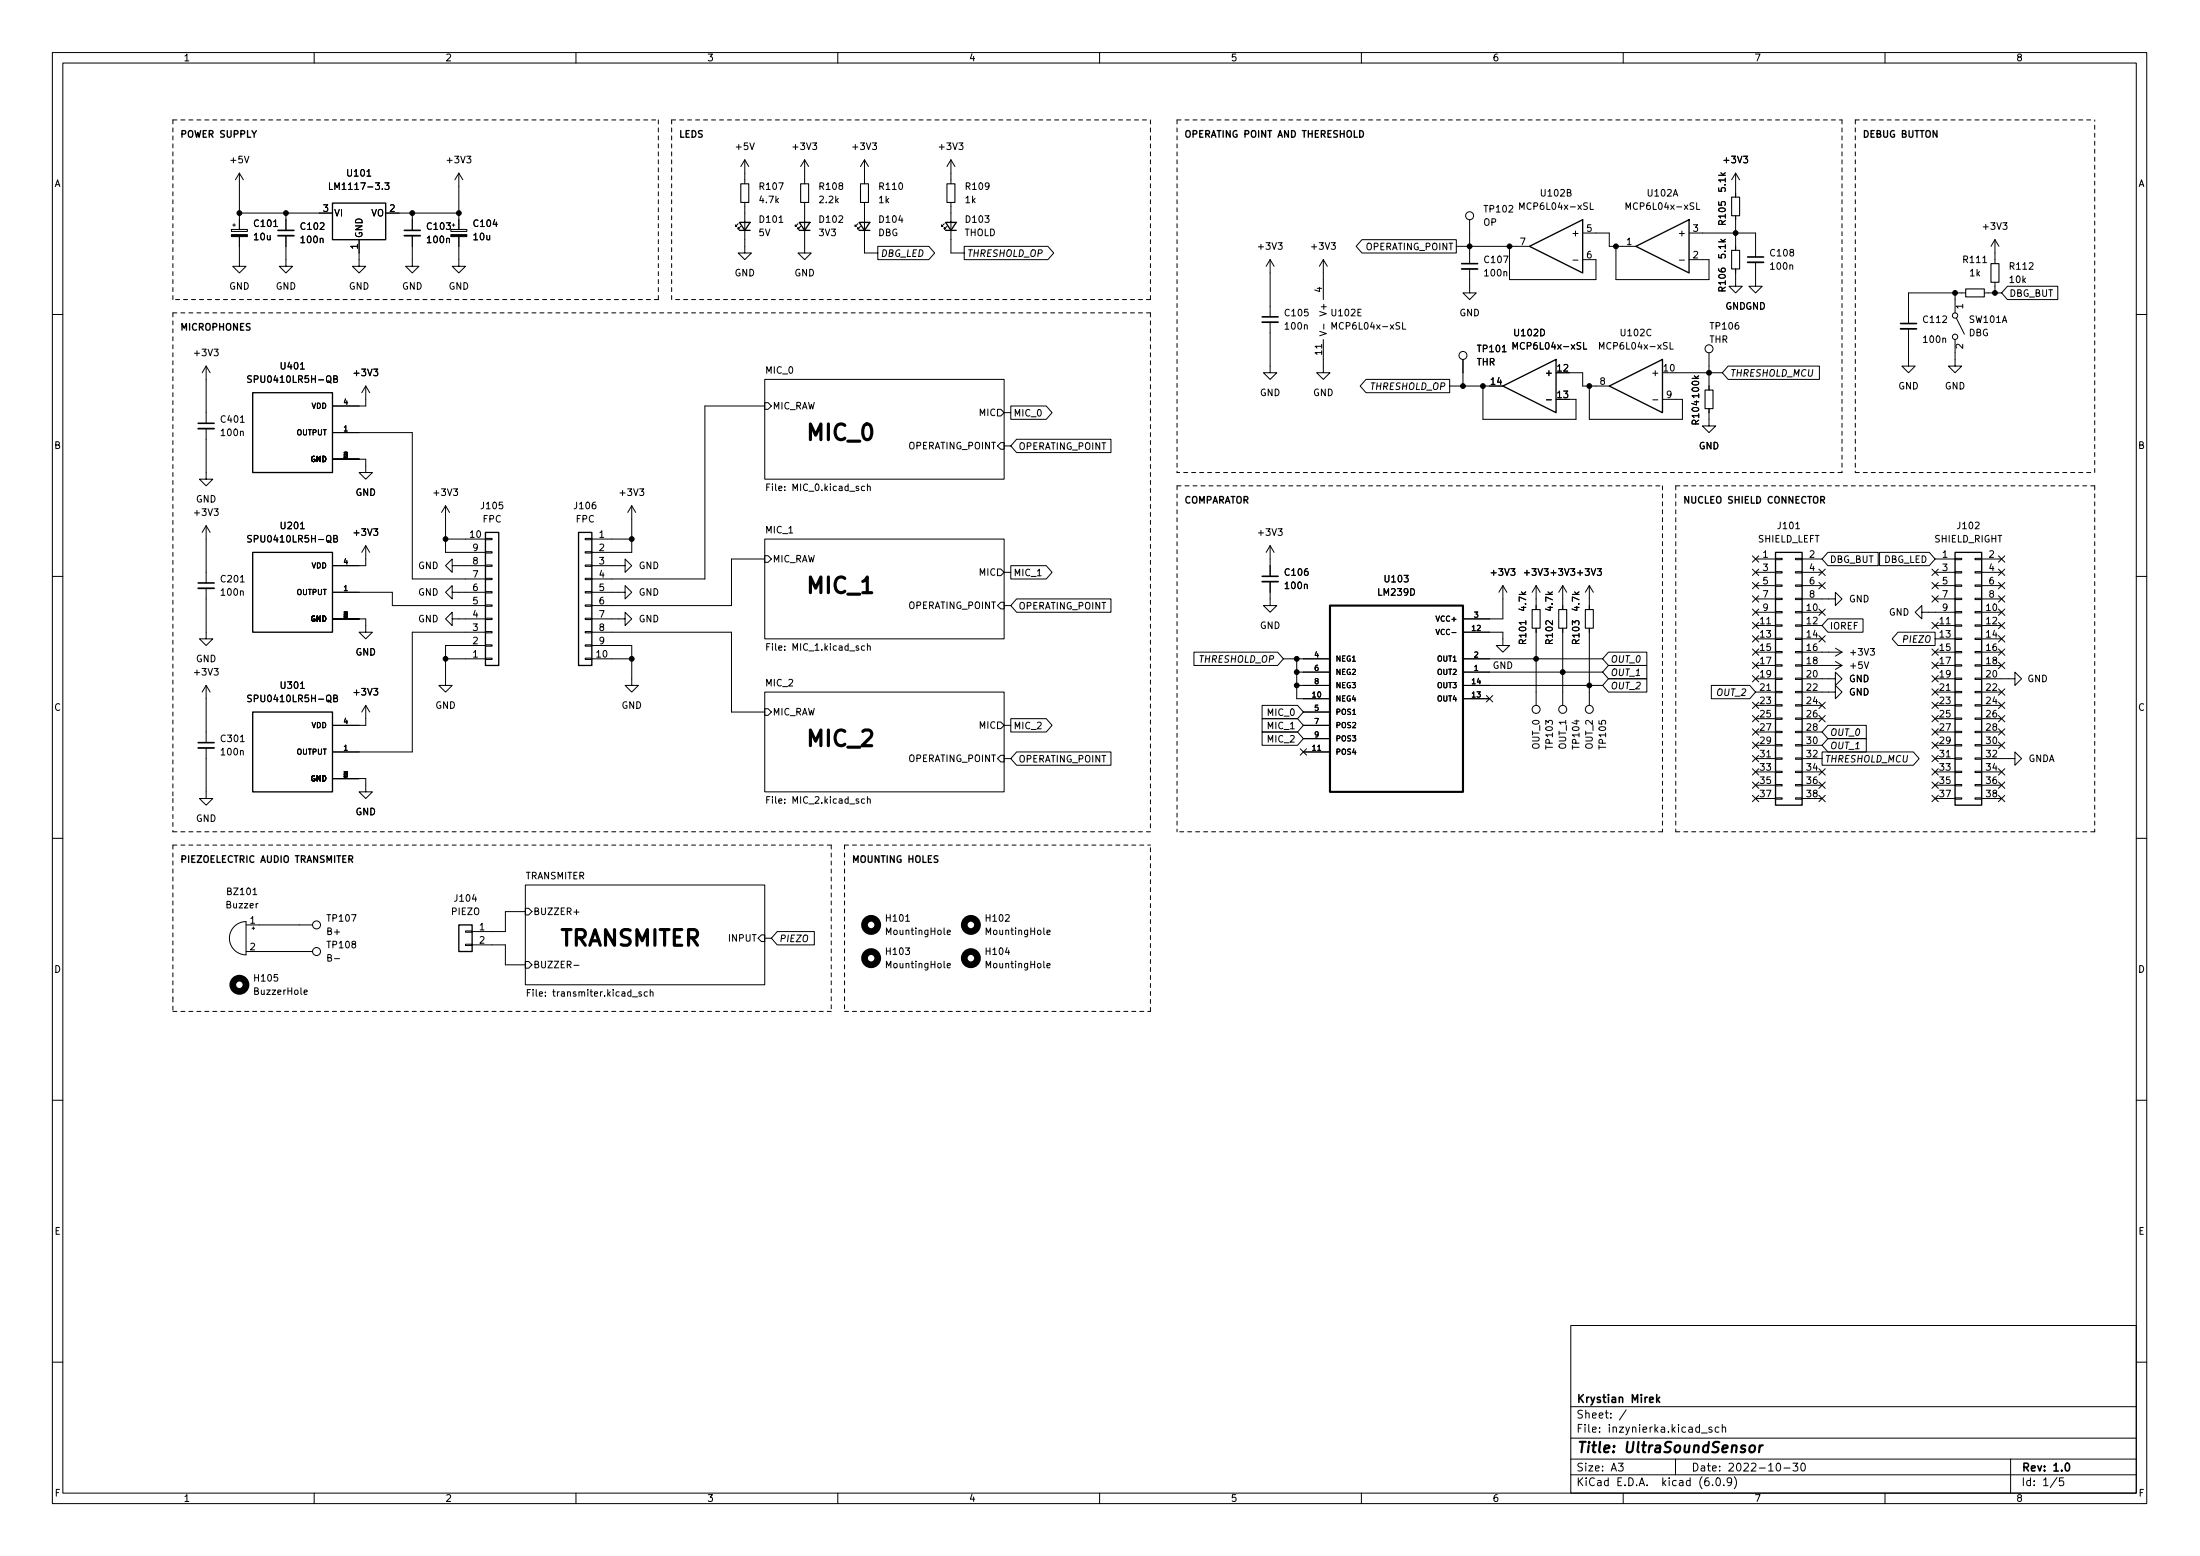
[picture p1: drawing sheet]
<svg xmlns="http://www.w3.org/2000/svg" width="420mm" height="297mm" viewBox="0 0 420 297" stroke-linecap="round" stroke-linejoin="round" font-family="sans-serif">
<g fill="none" stroke="#000" stroke-width=".19">
<path d="M10 10h400v277h-400zM12 12h396v273h-396zM60 10v2M110 10v2M160 10v2M210 10v2M260 10v2M310 10v2M360 10v2M45.7 33.1l-.7 1.2M45.7 33.1v10.7M45.7 33.1l.8 1.2"/>
<path d="M62.9 34.9v1.3h.6M73.5 34.9h.8l-.4 .5 .3 .1v.6l-.1 .1-.6-.1M87.6 33.1v10.7M87.6 33.1l-.7 1.2M87.6 33.1l.8 1.2M142.2 38.6v9.7h1.3l-1.3 1.3-1.2-1.3h1.2M142.2 30.5v4.6M142.2 30.5l-.7 1.3M142.2 30.5l.8 1.3M153.7 38.6v9.7h1.2l-1.2 1.3-1.3-1.3h1.3M153.7 30.5v4.6M153.7 30.5l-.8 1.3"/>
<path d="M153.7 30.5l.7 1.3M165.1 30.5v4.6M165.1 38.6v9.7h2.5M165.1 30.5l-.8 1.3M165.1 30.5l.8 1.3M181.6 30.5v4.6M181.6 38.6v9.7h2.5M181.6 30.5l-.8 1.3M181.6 30.5l.8 1.3M290.2 40v-1.3l.4 .9 .5-.9v1.3M303.7 38.7v1.3h.6M310.5 40v-1.3l.5 .9 .4-.9v1.3"/>
<path d="M324 38.7v1.3h.6M331.5 33.1v4.5M331.5 33.1l-.8 1.2M331.5 33.1l.7 1.2M44.2 43.8h3v.4h-3zM44.4 43h.6M44.7 42.7v.5M45.7 45.2v5.6h1.3l-1.3 1.3-1.3-1.3h1.3M45.7 40.7h17.8M54.6 45v5.8h1.3l-1.3 1.3-1.3-1.3h1.3M54.6 40.7v3.3M68.6 45.8v5h1.2l-1.2 1.3-1.3-1.3h1.3"/>
<path d="M73.7 40.7h13.9M78.7 45v5.8h1.3l-1.3 1.3-1.2-1.3h1.2M78.7 40.7v3.3M86.1 43.8h3.1v.4h-3.1zM86.4 43h.5M86.6 42.7v.5M87.6 45.2v5.6h1.3l-1.3 1.3-1.2-1.3h1.2M141 42.7l-.5 .5v-.2v.2h.2M141.5 43.2l-.5 .5v-.2v.2h.2M152.4 42.7l-.5 .5v-.2v.2h.2M152.9 43.2l-.5 .5v-.2v.2h.3M163.8 42.7l-.5 .5v-.2v.2h.3"/>
<path d="M164.3 43.2l-.5 .5v-.2v.2h.3M167.6 47h9.8l1.1 1.3-1.1 1.3h-9.8zM180.3 42.7l-.5 .5v-.2v.2h.3M180.8 43.2l-.5 .5v-.2v.2h.3M184.1 47h16l1.1 1.3-1.1 1.3h-16zM242.6 49.6v10.9M242.6 49.6l-.8 1.2M242.6 49.6l.7 1.2M252.7 49.6l-.7 1.2M252.7 49.6v7.6M252.7 49.6l.8 1.2M260.1 45.8h18v2.5h-18l-1.1-1.3z"/>
<path d="M278.1 47h14M280.7 51.3v4.6h1.2l-1.2 1.3-1.3-1.3h1.3M280.7 41.9v8.4M288.3 47v6.4h16.5v-3.8h-2.5M300.4 49.7h1M302.3 44.5h5v2.5h5.1M308.6 47v6.4h17.8v-3.8h-3.8M320.7 49.7h1M322.6 44.5h12.7v4.6M331.5 51.3v3.3h1.2l-1.2 1.3-1.3-1.3h1.3M331.5 41.2v6.6M335.3 50.1v4.5h1.2l-1.2 1.3-1.3-1.3h1.3"/>
<path d="M373.4 55.9v3.8M375.4 55.9h-10.9v5.9M379 55.9h3.3M381 45.8l-.8 1.2M381 45.8v4.5M381 53.9v2M381 45.8l.8 1.2M383.4 54.6h9.6v2.6h-9.6l-1.1-1.3zM10 60h2M39.4 69.9v10.9M39.4 69.9l-.8 1.3M39.4 69.9l.7 1.3"/>
<path d="M48 71.8l-.5-.1-.1 .2v.3l.5 .3 .1 .3-.2 .2-.5-.1M63.7 72.3h.6v-.4l-.6-.2v1.3h.5l.2-.1 .1-.3-.3-.3M69.8 73.7v3.8h-6.3M69.8 73.7l-.7 1.3M69.8 73.7l.8 1.3M146 72.4h45.8v19.1h-45.8zM146 76.9h.7l.6 .6-.6 .6h-.7zM146 77.5h-11.4v33h-21.6M190.5 78.1h.6l.7 .7-.7 .6h-.6zM191.8 78.8h1.2M193 77.5h6.8l1.1 1.3-1.1 1.2h-6.8zM242.6 61.5v9.7h1.2l-1.2 1.2-1.3-1.2h1.3"/>
<path d="M252 63.3l1.3 .4-1.3 .4M252.7 64.8v6.4h1.3l-1.3 1.2-1.2-1.2h1.2M252.8 61.9v.9M254.4 62.8v-1.2l.4 .9 .4-.9v1.2M260.9 72.4h16v2.6h-16l-1.1-1.3zM267.9 61.6v1.2h.6M276.9 73.7h7.6M279.4 68.6v5.1M283.2 73.7v6.3h17.8v-3.8h-1.3M289 66.7v-1.3l.4 .9 .4-.9v1.3M295.3 76.3h1M299.7 71.2h2.6v2.5h5"/>
<path d="M302.4 65.4v1.3h.6M303.5 73.7v6.3h17.8v-3.8h-3.8M305.5 66.7v-1.3l.4 .9 .4-.9v1.3M315.6 76.3h1M319 65.4v1.3h.6M320 71.2h8.9M326.4 78v3.3h1.3l-1.3 1.3-1.3-1.3h1.3M326.4 67.3v7.2M330 69.9h17.5v2.5h-17.5l-1.1-1.2zM364.5 62.8v7.1h1.3l-1.3 1.3-1.3-1.3h1.3M373.4 64.8v5.1h1.2l-1.2 1.3-1.3-1.3h1.3M373.6 60.7l1.6 3.1"/>
<path d="M408 60h2M39.4 81.8v9.7h-1.3l1.3 1.2 1.2-1.2h-1.2M63.5 87.7h6.3v2.5h-1.2l1.2 1.3 1.3-1.3h-1.3M63.5 82.6h15.2v27.9h14M85.1 96.6l.8 1.2M85.1 96.6v8.8h7.6M85.1 96.6l-.8 1.2M120.6 96.6l-.7 1.2M120.6 96.6v8.8h-7.6M120.6 96.6l.8 1.2M146.4 93h.5M147 92.4h-.6v1.3"/>
<path d="M165.1 92.9l-.3-.1-.3 .3 .1 .5h.5M165.7 92.9l.1-.1 .3 .1 .1 .8M165.7 92.4v1.3M191.1 84.5h.7v1.3h-.7l-.6-.7zM191.8 85.1h1.2M194.2 83.9h18v2.5h-18l-1.2-1.3zM10 110h2M39.4 112.3v9.7h-1.3l1.3 1.2 1.2-1.2h-1.2M39.4 100.4v10.9M39.4 100.4l-.8 1.2M39.4 100.4l.7 1.2M48 102.3l-.5-.1-.1 .1v.4l.5 .2 .1 .3-.2 .3-.5-.1"/>
<path d="M63.5 118.1h6.3v2.6h-1.2l1.2 1.3 1.3-1.3h-1.3M63.5 113.1h11.4v2.5h17.8M63.7 102.8h.6v-.5l-.6-.1v1.3h.5l.2-.1 .1-.3-.3-.3M69.8 104.2v3.8h-6.3M69.8 104.2l-.7 1.2M69.8 104.2l.8 1.2M85.1 102.9h7.6M86.4 108v1.3l-1.3-1.3 1.3-1.3v1.3h6.3M86.4 113.1v1.2l-1.3-1.2 1.3-1.3v1.3h6.3M86.4 118.1v1.3l-1.3-1.3 1.3-1.2v1.2h6.3M92.7 102.8h1.3v.2h-1.3zM92.7 105.3h1.3v.3h-1.3z"/>
<path d="M92.7 107.9h1.3v.2h-1.3zM92.7 110.4h1.3v.3h-1.3zM92.7 112.9h1.3v.3h-1.3zM92.7 115.5h1.3v.2h-1.3zM92.7 118h1.3v.3h-1.3zM111.8 118h1.2v.3h-1.2zM111.8 115.5h1.2v.2h-1.2zM111.8 112.9h1.2v.3h-1.2zM111.8 110.4h1.2v.3h-1.2zM111.8 107.9h1.2v.2h-1.2zM111.8 105.3h1.2v.3h-1.2zM111.8 102.8h1.2v.2h-1.2z"/>
<path d="M113 108h6.4v-1.3l1.2 1.3-1.2 1.3v-1.3M113 118.1h6.4v-1.2l1.2 1.2-1.2 1.3v-1.3M113 113.1h6.4v-1.3l1.2 1.3-1.2 1.2v-1.2M113 102.9h7.6M146 102.9h45.8v19.1h-45.8zM146 106.1h.7l.6 .6-.6 .7h-.7zM146 106.7h-6.3v8.9h-26.7M190.5 108.6h.6l.7 .7-.7 .6h-.6zM191.1 115h.7v1.2h-.7l-.6-.6zM191.8 109.3h1.2M191.8 115.6h1.2M193 108h6.8l1.1 1.3-1.1 1.2h-6.8z"/>
<path d="M194.2 114.3h18v2.6h-18l-1.2-1.3zM242.6 111v4.6h1.2l-1.2 1.3-1.3-1.3h1.3M242.6 104.2v5.8M242.6 104.2l-.8 1.2M242.6 104.2l.7 1.2M287 111.8v6.3h-7.6M287 111.8l-.7 1.3M287 111.8l.8 1.3M293.4 111.8l-.8 1.3M293.4 111.8v4.6M293.4 119.9v14.8M293.4 111.8l.7 1.3"/>
<path d="M298.4 111.8v4.6M298.4 119.9v14.8M298.4 111.8l-.7 1.3M298.4 111.8l.8 1.3M303.5 111.8v4.6M303.5 119.9v14.8M303.5 111.8l-.7 1.3M303.5 111.8l.8 1.3M334.7 108.6l1.2 1.3M334.7 106.1l1.2 1.2M334.7 111.2l1.2 1.2M334.7 116.3l1.2 1.2"/>
<path d="M334.7 118.8l1.2 1.2M334.7 113.7l1.2 1.2M335.3 106.7h3.8M335.3 116.9h3.8M335.3 119.4h3.8M335.3 109.3h3.8M335.3 111.8h3.8M335.3 114.3h3.8M335.9 108.6l-1.2 1.3M335.9 106.1l-1.2 1.2M335.9 111.2l-1.2 1.2M335.9 116.3l-1.2 1.2"/>
<path d="M335.9 118.8l-1.2 1.2M335.9 113.7l-1.2 1.2M339.1 119.3h1.3v.2h-1.3zM339.1 116.7h1.3v.3h-1.3zM339.1 114.2h1.3v.3h-1.3zM339.1 111.7h1.3v.2h-1.3zM339.1 109.1h1.3v.3h-1.3zM339.1 106.6h1.3v.2h-1.3zM342.9 119.3h1.3v.2h-1.3zM342.9 116.7h1.3v.3h-1.3zM342.9 114.2h1.3v.3h-1.3zM342.9 111.7h1.3v.2h-1.3z"/>
<path d="M342.9 109.1h1.3v.3h-1.3zM342.9 106.6h1.3v.2h-1.3zM344.2 114.3h6.3v-1.2l1.3 1.2-1.3 1.3v-1.3M344.2 106.7h3.8M344.2 116.9h3.8M344.2 119.4h3.8M344.2 109.3h3.8M344.2 111.8h3.8M347.4 108.6l1.2 1.3M347.4 111.2l1.2 1.2M347.4 116.3l1.2 1.2M348.6 108.6l-1.2 1.3"/>
<path d="M348.6 111.2l-1.2 1.2M348.6 116.3l-1.2 1.2M349.1 105.4h9.6v2.6h-9.6l-1.1-1.3zM349.1 118.1h6.7v2.6h-6.7l-1.1-1.3zM359 105.4h9.5l1.1 1.3-1.1 1.3h-9.5zM367 116.9v-1.3l-1.2 1.3 1.2 1.2v-1.2h6.4M369 108.6l1.2 1.3M369 118.8l1.2 1.2M369 113.7l1.2 1.2M369 111.2l1.2 1.2M369.6 106.7h3.8M369.6 119.4h3.8"/>
<path d="M369.6 109.3h3.8M369.6 111.8h3.8M369.6 114.3h3.8M370.2 118.8l-1.2 1.2M370.2 108.6l-1.2 1.3M370.2 113.7l-1.2 1.2M370.2 111.2l-1.2 1.2M373.4 119.3h1.2v.2h-1.2zM373.4 116.7h1.2v.3h-1.2zM373.4 114.2h1.2v.3h-1.2zM373.4 111.7h1.2v.2h-1.2zM373.4 109.1h1.2v.3h-1.2z"/>
<path d="M373.4 106.6h1.2v.2h-1.2zM377.2 119.3h1.3v.2h-1.3zM377.2 116.7h1.3v.3h-1.3zM377.2 114.2h1.3v.3h-1.3zM377.2 111.7h1.3v.2h-1.3zM377.2 109.1h1.3v.3h-1.3zM377.2 106.6h1.3v.2h-1.3zM378.5 106.7h3.8M378.5 116.9h3.8M378.5 119.4h3.8M378.5 109.3h3.8M378.5 111.8h3.8"/>
<path d="M378.5 114.3h3.8M381.7 106.1l1.2 1.2M381.7 108.6l1.2 1.3M381.7 116.3l1.2 1.2M381.7 118.8l1.2 1.2M381.7 113.7l1.2 1.2M381.7 111.2l1.2 1.2M382.9 106.1l-1.2 1.2M382.9 108.6l-1.2 1.3M382.9 111.2l-1.2 1.2M382.9 116.3l-1.2 1.2M382.9 118.8l-1.2 1.2"/>
<path d="M382.9 113.7l-1.2 1.2M408 110h2M39.4 130.8v11M39.4 130.8l-.8 1.3M39.4 130.8l.7 1.3M48 132.8l-.5-.1-.1 .1v.4l.5 .2 .1 .3-.2 .3-.5-.1M63.7 133.3l.6-.1v-.4l-.6-.1v1.3h.5l.2-.2 .1-.3-.3-.2M69.8 134.7l-.7 1.2M69.8 134.7v3.8h-6.3M69.8 134.7l.8 1.2M85.1 125.8h7.6M92.7 120.6h1.3v.2h-1.3z"/>
<path d="M92.7 123.1h1.3v.3h-1.3zM92.7 125.6h1.3v.3h-1.3zM92.7 123.2h-7.6v7.6h-1.3l1.3 1.3 1.3-1.3h-1.3M92.7 120.7h-14v22.8h-15.2M111.8 125.6h1.2v.3h-1.2zM111.8 123.1h1.2v.3h-1.2zM111.8 120.6h1.2v.2h-1.2zM113 123.2h7.6v7.6h1.3l-1.3 1.3-1.2-1.3h1.2M113 125.8h7.6M113 120.7h26.7v15.2h6.3M146 132.1h45.8v19.1h-45.8zM146 135.3h.7l.6 .6-.6 .7h-.7z"/>
<path d="M146.4 123.5h.5M147 122.9h-.6v1.2M165.1 123.4l-.3-.1-.3 .2 .1 .6h.5M165.7 123.4l.1-.1 .3 .1 .1 .7M165.7 122.9v1.2M190.5 137.8h.6l.7 .7-.7 .6h-.6zM191.8 138.5h1.2M193 137.2h6.8l1.1 1.3-1.1 1.2h-6.8zM228 124.5h16l1.1 1.3-1.1 1.2h-16zM241 137.2h6.8l1.1 1.3-1.1 1.2h-6.8zM241 134.7h6.8l1.1 1.2-1.1 1.3h-6.8zM241 139.7h6.8l1.1 1.3-1.1 1.3h-6.8z"/>
<path d="M245.1 125.8h8.9M247.6 128.3h6.4M247.6 125.8v7.6h6.4M247.6 130.8h6.4M248.9 138.5h5.1M248.9 135.9h5.1M274.2 120.1l.4 1 .3-1M279.4 120.7h7.6v2.5h1.3l-1.3 1.3-1.3-1.3h1.3M279.4 125.8h26.7M279.4 128.3h26.7M279.4 133.4h5.1M279.4 130.8h26.7"/>
<path d="M283.9 132.8l1.2 1.2M285.1 132.8l-1.2 1.2M307.2 129.6h7.3v2.5h-7.3l-1.1-1.3zM307.2 127h7.3v2.6h-7.3l-1.1-1.3zM307.2 124.5h7.3v2.5h-7.3l-1.1-1.2zM326.8 130.8h7.4l1.1 1.3-1.1 1.3h-7.4zM334.7 123.9l1.2 1.2M334.7 139.1l1.2 1.2M334.7 134l1.2 1.3M334.7 129l1.2 1.2M334.7 126.4l1.2 1.2M334.7 121.3l1.2 1.3"/>
<path d="M334.7 136.6l1.2 1.2M335.3 122h3.8M335.3 124.5h3.8M335.3 127h3.8M335.3 129.6h3.8M335.3 132.1h3.8M335.3 134.7h3.8M335.3 137.2h3.8M335.3 139.7h3.8M335.9 121.3l-1.2 1.3M335.9 123.9l-1.2 1.2M335.9 129l-1.2 1.2"/>
<path d="M335.9 134l-1.2 1.3M335.9 126.4l-1.2 1.2M335.9 139.1l-1.2 1.2M335.9 136.6l-1.2 1.2M339.1 139.6h1.3v.3h-1.3zM339.1 137.1h1.3v.2h-1.3zM339.1 134.5h1.3v.3h-1.3zM339.1 132h1.3v.2h-1.3zM339.1 129.4h1.3v.3h-1.3zM339.1 126.9h1.3v.3h-1.3zM339.1 124.4h1.3v.2h-1.3zM339.1 121.8h1.3v.3h-1.3z"/>
<path d="M342.9 139.6h1.3v.3h-1.3zM342.9 137.1h1.3v.2h-1.3zM342.9 134.5h1.3v.3h-1.3zM342.9 132h1.3v.2h-1.3zM342.9 129.4h1.3v.3h-1.3zM342.9 126.9h1.3v.3h-1.3zM342.9 124.4h1.3v.2h-1.3zM342.9 121.8h1.3v.3h-1.3zM344.2 132.1h6.3v-1.3l1.3 1.3-1.3 1.3v-1.3M344.2 129.6h6.3v-1.3l1.3 1.3-1.3 1.2v-1.2M344.2 122h3.8M344.2 124.5h7.6"/>
<path d="M344.2 127h7.6M344.2 134.7h3.8M344.2 137.2h3.8M344.2 139.7h3.8M347.4 136.6l1.2 1.2M347.4 134l1.2 1.3M347.4 121.3l1.2 1.3M348.6 136.6l-1.2 1.2M348.6 134l-1.2 1.3M348.6 121.3l-1.2 1.3M349.1 138.5h7.3v2.5h-7.3l-1.1-1.3zM350.5 123.7l1.3 .8"/>
<path d="M350.5 126.3l1.3 .7M351.8 124.5l-1.3 .8M351.8 127l-1.3 .8M362.5 120.7h7.1v2.5h-7.1l-1.1-1.2zM369 136.6l1.2 1.2M369 134l1.2 1.3M369 139.1l1.2 1.2M369 123.9l1.2 1.2M369 126.4l1.2 1.2M369 129l1.2 1.2M369 131.5l1.2 1.2M369.6 122h3.8"/>
<path d="M369.6 124.5h3.8M369.6 127h3.8M369.6 129.6h3.8M369.6 132.1h3.8M369.6 134.7h3.8M369.6 137.2h3.8M369.6 139.7h3.8M370.2 136.6l-1.2 1.2M370.2 134l-1.2 1.3M370.2 139.1l-1.2 1.2M370.2 123.9l-1.2 1.2M370.2 126.4l-1.2 1.2"/>
<path d="M370.2 129l-1.2 1.2M370.2 131.5l-1.2 1.2M373.4 139.6h1.2v.3h-1.2zM373.4 137.1h1.2v.2h-1.2zM373.4 134.5h1.2v.3h-1.2zM373.4 132h1.2v.2h-1.2zM373.4 129.4h1.2v.3h-1.2zM373.4 126.9h1.2v.3h-1.2zM373.4 124.4h1.2v.2h-1.2zM373.4 121.8h1.2v.3h-1.2zM377.2 139.6h1.3v.3h-1.3zM377.2 137.1h1.3v.2h-1.3z"/>
<path d="M377.2 134.5h1.3v.3h-1.3zM377.2 132h1.3v.2h-1.3zM377.2 129.4h1.3v.3h-1.3zM377.2 126.9h1.3v.3h-1.3zM377.2 124.4h1.3v.2h-1.3zM377.2 121.8h1.3v.3h-1.3zM378.5 129.6h6.3v-1.3l1.3 1.3-1.3 1.2v-1.2M378.5 122h3.8M378.5 124.5h3.8M378.5 127h3.8M378.5 132.1h3.8M378.5 134.7h3.8"/>
<path d="M378.5 137.2h3.8M378.5 139.7h3.8M381.7 121.3l1.2 1.3M381.7 123.9l1.2 1.2M381.7 136.6l1.2 1.2M381.7 126.4l1.2 1.2M381.7 134l1.2 1.3M381.7 139.1l1.2 1.2M381.7 131.5l1.2 1.2M382.9 123.9l-1.2 1.2M382.9 121.3l-1.2 1.3M382.9 126.4l-1.2 1.2"/>
<path d="M382.9 131.5l-1.2 1.2M382.9 136.6l-1.2 1.2M382.9 139.1l-1.2 1.2M382.9 134l-1.2 1.3M39.4 142.8v9.6h-1.3l1.3 1.3 1.2-1.3h-1.2M63.5 148.6h6.3v2.6h-1.2l1.2 1.2 1.3-1.2h-1.3M146.4 152.7h.5M147 152.1h-.6v1.2M165.1 152.6l-.3-.1-.3 .2 .1 .6h.5M165.7 152.6l.1-.1 .3 .1 .1 .7M165.7 152.1v1.2M191.1 144.2h.7v1.3h-.7l-.6-.7z"/>
<path d="M191.8 144.8h1.2M194.2 143.5h18v2.6h-18l-1.2-1.3zM248.3 142.9l1.2 1.3M248.9 143.5h5.1M248.9 141h5.1M249.5 142.9l-1.2 1.3M334.7 149.3l1.2 1.2M334.7 151.8l1.2 1.2M334.7 146.7l1.2 1.3M334.7 144.2l1.2 1.2M334.7 141.7l1.2 1.2M335.3 142.3h3.8"/>
<path d="M335.3 144.8h3.8M335.3 147.4h3.8M335.3 149.9h3.8M335.3 152.4h3.8M335.9 149.3l-1.2 1.2M335.9 146.7l-1.2 1.3M335.9 151.8l-1.2 1.2M335.9 144.2l-1.2 1.2M335.9 141.7l-1.2 1.2M339.1 152.3h1.3v.3h-1.3zM339.1 149.8h1.3v.2h-1.3zM339.1 147.2h1.3v.3h-1.3z"/>
<path d="M339.1 144.7h1.3v.2h-1.3zM339.1 142.1h1.3v.3h-1.3zM342.9 152.3h1.3v.3h-1.3zM342.9 149.8h1.3v.2h-1.3zM342.9 147.2h1.3v.3h-1.3zM342.9 144.7h1.3v.2h-1.3zM342.9 142.1h1.3v.3h-1.3zM344.2 142.3h3.8M344.2 144.8h3.8M344.2 147.4h3.8M344.2 149.9h3.8M344.2 152.4h3.8"/>
<path d="M347.4 149.3l1.2 1.2M347.4 151.8l1.2 1.2M347.4 146.7l1.2 1.3M348 143.5h17.4l1.1 1.3-1.1 1.3h-17.4zM348.6 149.3l-1.2 1.2M348.6 151.8l-1.2 1.2M348.6 146.7l-1.2 1.3M349.1 141h7.3v2.5h-7.3l-1.1-1.2zM369 144.2l1.2 1.2M369 149.3l1.2 1.2M369 151.8l1.2 1.2M369 141.7l1.2 1.2"/>
<path d="M369 146.7l1.2 1.3M369.6 142.3h3.8M369.6 144.8h3.8M369.6 147.4h3.8M369.6 149.9h3.8M369.6 152.4h3.8M370.2 144.2l-1.2 1.2M370.2 149.3l-1.2 1.2M370.2 151.8l-1.2 1.2M370.2 141.7l-1.2 1.2M370.2 146.7l-1.2 1.3M373.4 152.3h1.2v.3h-1.2z"/>
<path d="M373.4 149.8h1.2v.2h-1.2zM373.4 147.2h1.2v.3h-1.2zM373.4 144.7h1.2v.2h-1.2zM373.4 142.1h1.2v.3h-1.2zM377.2 152.3h1.3v.3h-1.3zM377.2 149.8h1.3v.2h-1.3zM377.2 147.2h1.3v.3h-1.3zM377.2 144.7h1.3v.2h-1.3zM377.2 142.1h1.3v.3h-1.3zM378.5 144.8h6.3v-1.3l1.3 1.3-1.3 1.3v-1.3M378.5 142.3h3.8M378.5 147.4h3.8"/>
<path d="M378.5 149.9h3.8M378.5 152.4h3.8M381.7 151.8l1.2 1.2M381.7 149.3l1.2 1.2M381.7 146.7l1.2 1.3M381.7 141.7l1.2 1.2M382.9 151.8l-1.2 1.2M382.9 149.3l-1.2 1.2M382.9 146.7l-1.2 1.3M382.9 141.7l-1.2 1.2M10 160h2M44.7 176.9a3.2 3.2 0 0 1 2.3-1v6.4a3.2 3.2 0 0 1-2.9-2 3.2 3.2 0 0 1 .6-3.4z"/>
<path d="M47 176.6h12.7M48.1 177.2h.5M48.4 176.9v.6M88.9 177.7h1.3v.3h-1.3zM100.3 168.9h45.7v19.1h-45.7zM100.3 173.4h.7l.6 .6-.6 .7h-.7zM100.3 174h-3.8v3.8h-6.3M109.6 174.1h1M145.4 178.5h.6v1.2h-.6l-.6-.6zM146 179.1h1.3M148.4 177.8h7.1v2.6h-7.1l-1.1-1.3zM180.9 178l.6-.1-.1-.3h-.3l-.2 .1 .1 .7h.4"/>
<path d="M200 178l.6-.1-.1-.3h-.4l-.1 .1v.7h.5M408 160h2M47 181.6h12.7M58.1 189.4l.6-.1-.1-.2-.3-.1-.2 .2v.6h.5M88.9 180.2h1.3v.3h-1.3zM90.2 180.4h6.3v3.8h3.8M100.3 183.6h.7l.6 .6-.6 .6h-.7zM100.7 189.5h.4M101.3 188.9h-.6v1.3M109.6 184.3h1M122.5 189.4l-.3-.1-.2 .2 .1 .2 .4 .1v.3h-.5M123.6 189.4l-.3-.1-.3 .3 .1 .5h.5"/>
<path d="M124.2 189.5l.2-.2 .3 .1v.8M124.2 188.9v1.3M180.9 184.3l.6-.1-.1-.2-.3-.1-.2 .2 .1 .6h.4M200 184.3l.6-.1-.1-.2-.4-.1-.1 .2v.6h.5M10 210h2M408 210h2M300 253h108v32h-108zM10 260h2M300 278.5h108M300 274.5h108M300 268.5h108M309.1 279.3h.9l-.5 .6 .4 .1v.7l-.2 .1-.6-.1"/>
<path d="M310.6 269.1l-1.3 2M320 278.5v3M324.9 273.6h1.2M326.9 272.5l-.3-.1-.2 .2v.2l.5 .2v.3h-.5M328.3 272.5l-.4-.1-.3 .3 .1 .6h.6M328.9 272.6l.2-.2 .4 .1 .1 .9M328.9 271.9v1.5M339.4 279.4l.2-.1a.8 .8 0 0 1 .5 .8 .8 .8 0 0 1-.5 .7 .99 .99 0 0 1-.2-1.4zM342.4 279.3h1l-.5 .6 .4 .1v.7l-.2 .1-.7-.1M344.1 279.4l.2-.1a.8 .8 0 0 1 .5 .8 .8 .8 0 0 1-.5 .7 .99 .99 0 0 1-.2-1.4zM384 278.5v6.5M408 260h2"/>
<path d="M60 285v2M110 285v2M160 285v2M210 285v2M260 285v2M300 281.5h108M310 285v2M327.1 283.5v.1M327.9 282.2l.2-.1a.8 .8 0 0 1 .5 .8 .8 .8 0 0 1-.5 .7 1 1 0 0 1-.2-1.4zM329.2 283.5v.1M330.7 282.8l-.3 .2h-.3l-.2-.2 .1-.6 .4-.1 .2 .2a.99 .99 0 0 1-.3 1.3h-.3M331.2 281.9a1.72 1.72 0 0 1 0 2.3"/>
<path d="M340.7 280.2h1.2M360 285v2M392.9 282l-1.3 2M394.1 282.1h-.7l-.1 .7 .2-.1 .5 .1 .1 .2v.5l-.3 .1-.5-.1"/>
<circle cx="280.7" cy="41.2" r=".76"/>
<circle cx="279.4" cy="67.9" r=".76"/>
<circle cx="326.4" cy="66.6" r=".76"/>
<circle cx="373.4" cy="60.2" r=".51"/>
<circle cx="373.4" cy="64.3" r=".51"/>
<circle cx="293.4" cy="135.4" r=".76"/>
<circle cx="298.5" cy="135.4" r=".76"/>
<circle cx="303.5" cy="135.4" r=".76"/>
<circle cx="60.5" cy="176.6" r=".76"/>
<circle cx="60.5" cy="181.6" r=".76"/>
</g>
<g fill="none" stroke="#000" stroke-width=".3">
<path d="M53.1 44h3M77.2 44h3.1M279.1 50.3h3.1M333.8 49.1h3M241 60.5h3.1M363 61.8h3M37.8 80.8h3.1M37.8 111.3h3.1M241 110h3.1M37.8 141.8h3.1M316.4 266.2v1.5M316.5 267.1l.5 .6"/>
<path d="M317 266.7l-.6 .6M394.6 279.4l.2-.1a.8 .8 0 0 1 .5 .8 .8 .8 0 0 1-.5 .7 1 1 0 0 1-.2-1.4z"/>
</g>
<path d="M334.3 276.1a.52 .52 0 0 1 .5-.2 .52 .52 0 0 1 .4 .4l-.1 .6a.55 .55 0 0 1-.5 .4 .55 .55 0 0 1-.5-.4zM336.1 275.9l-.2 1.3M336.7 275.9l-.4 .1-.3 .3" fill="none" stroke="#000" stroke-width=".4"/>
<path d="M53.1 45h3M77.2 45h3.1M279.1 51.3h3.1M333.8 50.1h3M241 61.5h3.1M363 62.8h3M37.8 81.8h3.1M37.8 112.3h3.1M241 111h3.1M37.8 142.8h3.1" fill="none" stroke="#000" stroke-width=".33"/>
<path d="M141.5 35.1h1.5v3.5h-1.5zM152.9 35.1h1.5v3.5h-1.5zM164.3 35.1h1.6v3.5h-1.6zM180.8 35.1h1.6v3.5h-1.6zM330.7 37.6h1.5v3.6h-1.5zM330.7 47.8h1.5v3.5h-1.5zM375.4 55.2h3.6v1.5h-3.6zM380.2 50.3h1.6v3.6h-1.6zM325.6 74.5h1.6v3.5h-1.6zM292.6 116.4h1.5v3.5h-1.5zM297.7 116.4h1.5v3.5h-1.5zM302.8 116.4h1.5v3.5h-1.5z" fill="none" stroke="#000" stroke-width=".2"/>
<g fill="none" stroke="#000" stroke-width=".25">
<path d="M63.5 38.8h10.2v7h-10.2zM259.7 24.9a.64 .64 0 0 1 .7 .7 .64 .64 0 0 1-.7 .6zM141.2 42.5h2.1l-1.1 1.5zM141.2 44h2.1M152.7 42.5h2l-1 1.5zM152.7 44h2M164.1 42.5h2l-1 1.5zM164.1 44h2M180.6 42.5h2l-1 1.5zM180.6 44h2M292.1 47l10.2-5.1v10.2zM312.4 47l10.2-5.1v10.2z"/>
<path d="M48.3 75h15.2v15.2h-15.2zM287 73.7l10.2-5.1v10.2zM307.3 73.7l10.2-5.1v10.2zM347.7 95.4h.6l.1-.2v-.3l-.7-.1v1.3M348 95.4l.4 .7M48.3 105.4h15.2v15.3h-15.2zM92.7 101.6h2.5v25.4h-2.5zM110.5 101.6h2.5v25.4h-2.5zM339.1 105.4h5.1v48.3h-5.1zM373.4 105.4h5.1v48.3h-5.1zM48.3 135.9h15.2v15.3h-15.2zM66.6 164h.6l.2-.2-.1-.3-.7-.1v1.2"/>
<path d="M66.9 164l.5 .6M87.6 176.6h2.6v5h-2.6z"/>
</g>
<g fill="#000" stroke="#000" stroke-width=".19">
<path d="M44.2 44.8h3v.4h-3zM86.1 44.8h3.1v.4h-3.1z"/>
<circle cx="45.7" cy="40.7" r=".46"/>
<circle cx="54.6" cy="40.7" r=".46"/>
<circle cx="78.7" cy="40.7" r=".46"/>
<circle cx="87.6" cy="40.7" r=".46"/>
<circle cx="280.7" cy="47" r=".46"/>
<circle cx="288.3" cy="47" r=".46"/>
<circle cx="308.6" cy="47" r=".46"/>
<circle cx="331.5" cy="44.5" r=".46"/>
<circle cx="373.4" cy="55.9" r=".46"/>
<circle cx="381" cy="55.9" r=".46"/>
<circle cx="279.4" cy="73.7" r=".46"/>
<circle cx="283.2" cy="73.7" r=".46"/>
<circle cx="303.5" cy="73.7" r=".46"/>
<circle cx="326.4" cy="71.2" r=".46"/>
<circle cx="85.1" cy="102.9" r=".46"/>
<circle cx="120.6" cy="102.9" r=".46"/>
<circle cx="85.1" cy="125.8" r=".46"/>
<circle cx="120.6" cy="125.8" r=".46"/>
<circle cx="247.6" cy="125.8" r=".46"/>
<circle cx="247.6" cy="128.3" r=".46"/>
<circle cx="247.6" cy="130.8" r=".46"/>
<circle cx="293.4" cy="125.8" r=".46"/>
<circle cx="298.4" cy="128.3" r=".46"/>
<circle cx="303.5" cy="130.8" r=".46"/>
</g>
<g fill="none" stroke="#000" stroke-width="1.3">
<circle cx="166.4" cy="176.6" r="1.27"/>
<circle cx="185.4" cy="176.6" r="1.27"/>
<circle cx="45.7" cy="188" r="1.27"/>
<circle cx="166.4" cy="182.9" r="1.27"/>
<circle cx="185.4" cy="182.9" r="1.27"/>
</g>
<path d="M254 115.6h25.4v35.6h-25.4z" fill="none" stroke="#000" stroke-width=".41"/>
<g fill="none" stroke="#000" stroke-width=".19" stroke-dasharray=".8 .8">
<path d="M33 22.9v34.3M33 22.9h92.7M125.7 22.9v34.3M128.3 22.9v34.3M128.3 22.9h91.4M219.7 22.9v34.3M224.8 22.9v67.3M224.8 22.9h127M351.8 22.9v67.3M354.3 22.9v67.3M354.3 22.9h45.7M33 59.7v92.7"/>
<path d="M33 59.7h186.7M125.7 57.2h-92.7M219.7 59.7v99.1M219.7 57.2h-91.4M224.8 92.7h92.7M224.8 92.7v66.1M317.5 92.7v66.1M320 92.7h80M320 92.7v66.1M351.8 90.2h-127M354.3 90.2h45.7M400 92.7v66.1"/>
<path d="M400 90.2v-67.3M33 152.4v6.4M219.7 158.8h-186.7M317.5 158.8h-92.7M400 158.8h-80M33 161.3h125.7M33 161.3v29.2M158.7 161.3v31.8M161.3 161.3v31.8M161.3 161.3h58.4M33 190.5v2.6M158.7 193.1h-125.7"/>
<path d="M161.3 193.1h58.4M219.7 193.1v-31.8"/>
</g>
<g font-size="4.2">
<text x="153.7" y="84.1">MIC_0</text>
<text x="153.7" y="113.3">MIC_1</text>
<text x="153.7" y="142.5">MIC_2</text>
<text x="106.7" y="180.6">TRANSMITER</text>
</g>
<text font-size="2.8" x="301" y="277.3">Title: UltraSoundSensor</text>
<g font-size="2.1">
<text x="301" y="267.8">Krystian Mirek</text>
<text x="301" y="273.5">File: inzynierka.kicad_sch</text>
<text x="301" y="270.8">Sheet: /</text>
<text x="301" y="280.9">Size: A3</text>
<text x="323" y="280.9">Date: 2022-10-30</text>
<text x="386" y="280.9">Rev: 1.0</text>
<text x="301" y="283.7">KiCad E.D.A. kicad (6.0.9)</text>
<text x="386" y="283.7">Id: 1/5</text>
</g>
<g font-size="1.8">
<text x="35" y="11.7">1</text>
<text x="85" y="11.7">2</text>
<text x="135" y="11.7">3</text>
<text x="185" y="11.7">4</text>
<text x="235" y="11.7">5</text>
<text x="285" y="11.7">6</text>
<text x="335" y="11.7">7</text>
<text x="385" y="11.7">8</text>
<text x="34.3" y="26.3">POWER SUPPLY</text>
<text x="129.5" y="26.3">LEDS</text>
<text x="140.6" y="28.6">+5V</text>
<text x="151.6" y="28.6">+3V3</text>
<text x="163" y="28.6">+3V3</text>
<text x="179.5" y="28.6">+3V3</text>
<text x="226.1" y="26.3">OPERATING POINT AND THERESHOLD</text>
<text x="355.6" y="26.3">DEBUG BUTTON</text>
<text x="10.3" y="35.7">A</text>
<text x="44.1" y="31.2">+5V</text>
<text x="66.5" y="33.7">U101</text>
<text x="85.5" y="31.2">+3V3</text>
<text x="329.4" y="31.2">+3V3</text>
<text x="408.3" y="35.7">A</text>
<text x="61.7" y="40.4">3</text>
<text x="63.8" y="41.3">VI</text>
<text x="63.8" y="36.2">LM1117-3.3</text>
<text x="70.8" y="41.3">VO</text>
<text x="74.4" y="40.4">2</text>
<text x="145.2" y="38.8">4.7k</text>
<text x="145.2" y="36.2">R107</text>
<text x="156.6" y="38.8">2.2k</text>
<text x="156.6" y="36.2">R108</text>
<text x="167.9" y="38.8">1k</text>
<text x="168.1" y="36.2">R110</text>
<text x="184.4" y="38.8">1k</text>
<text x="184.6" y="36.2">R109</text>
<text x="283.6" y="40.5">TP102</text>
<text x="290.8" y="40">MCP6L04x-xSL</text>
<text x="294.4" y="37.5">U102B</text>
<text x="311.1" y="40">MCP6L04x-xSL</text>
<text x="314.7" y="37.5">U102A</text>
<text x="329.6" y="36.5" transform="rotate(-90 329.6 36.5)">5.1k</text>
<text x="48.6" y="45.8">10u</text>
<text x="48.7" y="43.3">C101</text>
<text x="57.6" y="43.9">C102</text>
<text x="57.6" y="46.4">100n</text>
<text x="68.3" y="47.5" transform="rotate(-90 68.3 47.5)">1</text>
<text x="69.2" y="45.5" transform="rotate(-90 69.2 45.5)">GND</text>
<text x="81.7" y="43.9">C103</text>
<text x="81.7" y="46.4">100n</text>
<text x="90.5" y="45.8">10u</text>
<text x="90.6" y="43.3">C104</text>
<text x="144.9" y="45.1">5V</text>
<text x="145.2" y="42.5">D101</text>
<text x="156.5" y="45.1">3V3</text>
<text x="156.6" y="42.5">D102</text>
<text x="167.7" y="45.1">DBG</text>
<text x="168.1" y="42.5">D104</text>
<text x="184.1" y="45.1">THOLD</text>
<text x="184.6" y="42.5">D103</text>
<text x="240.5" y="47.7">+3V3</text>
<text x="250.6" y="47.7">+3V3</text>
<text x="260.7" y="47.8">OPERATING_POINT</text>
<text x="283.3" y="43.1">OP</text>
<text x="290.3" y="46.8">7</text>
<text x="300.7" y="45.1">+</text>
<text x="303" y="44.2">5</text>
<text x="310.7" y="46.8">1</text>
<text x="321" y="45.1">+</text>
<text x="323.4" y="44.2">3</text>
<text x="329.6" y="42.8" transform="rotate(-90 329.6 42.8)">R105</text>
<text x="378.9" y="43.9">+3V3</text>
<text x="140.3" y="52.7">GND</text>
<text x="151.7" y="52.7">GND</text>
<text x="168.1" y="49">DBG_LED</text>
<text x="184.6" y="49">THRESHOLD_OP</text>
<text x="283.6" y="50.2">C107</text>
<text x="283.7" y="52.7">100n</text>
<text x="303" y="49.3">6</text>
<text x="323.4" y="49.3">2</text>
<text x="329.6" y="49.2" transform="rotate(-90 329.6 49.2)">5.1k</text>
<text x="338.2" y="48.9">C108</text>
<text x="338.3" y="51.5">100n</text>
<text x="375.1" y="50.2">R111</text>
<text x="376.2" y="52.7">1k</text>
<text x="384" y="51.5">R112</text>
<text x="43.8" y="55.3">GND</text>
<text x="52.6" y="55.3">GND</text>
<text x="66.6" y="55.3">GND</text>
<text x="76.8" y="55.3">GND</text>
<text x="85.7" y="55.3">GND</text>
<text x="252.5" y="55.8" transform="rotate(-90 252.5 55.8)">4</text>
<text x="253.4" y="59.9" transform="rotate(-90 253.4 59.9)">V+</text>
<text x="329.5" y="59.1">GNDGND</text>
<text x="329.6" y="55.5" transform="rotate(-90 329.6 55.5)">R106</text>
<text x="374.9" y="58.9" transform="rotate(-90 374.9 58.9)">1</text>
<text x="383.7" y="56.6">DBG_BUT</text>
<text x="383.9" y="54">10k</text>
<text x="34.3" y="63.1">MICROPHONES</text>
<text x="245.5" y="60.4">C105</text>
<text x="245.6" y="62.9">100n</text>
<text x="254.4" y="60.4">U102E</text>
<text x="254.9" y="62.9">MCP6L04x-xSL</text>
<text x="278.7" y="60.4">GND</text>
<text x="289.3" y="64.2">U102D</text>
<text x="309.7" y="64.2">U102C</text>
<text x="326.4" y="65.4">THR</text>
<text x="326.8" y="62.9">TP106</text>
<text x="367.4" y="61.6">C112</text>
<text x="367.5" y="65.4">100n</text>
<text x="375.9" y="64.2">DBG</text>
<text x="376.2" y="61.6">SW101A</text>
<text x="37.3" y="68">+3V3</text>
<text x="53.8" y="70.5">U401</text>
<text x="67.8" y="71.8">+3V3</text>
<text x="146.3" y="71.3">MIC_0</text>
<text x="252.5" y="67.7" transform="rotate(-90 252.5 67.7)">11</text>
<text x="282" y="69.8">THR</text>
<text x="282.3" y="67.2">TP101</text>
<text x="289.5" y="66.7">MCP6L04x-xSL</text>
<text x="295.6" y="71.8">+</text>
<text x="297.5" y="70.9">12</text>
<text x="306" y="66.7">MCP6L04x-xSL</text>
<text x="316" y="71.8">+</text>
<text x="317.8" y="70.9">10</text>
<text x="330.4" y="71.9">THRESHOLD_MCU</text>
<text x="374.9" y="66.6" transform="rotate(-90 374.9 66.6)">2</text>
<text x="48.2" y="73.1">SPU0410LR5H-QB</text>
<text x="240.6" y="75.6">GND</text>
<text x="250.8" y="75.6">GND</text>
<text x="261.8" y="74.4">THRESHOLD_OP</text>
<text x="284.8" y="73.4">14</text>
<text x="297.5" y="76">13</text>
<text x="305.6" y="73.4">8</text>
<text x="318.3" y="76">9</text>
<text x="324.5" y="75.8" transform="rotate(-90 324.5 75.8)">100k</text>
<text x="362.5" y="74.3">GND</text>
<text x="371.4" y="74.3">GND</text>
<text x="42.3" y="80.7">C401</text>
<text x="42.4" y="83.2">100n</text>
<text x="147.5" y="78.1">MIC_RAW</text>
<text x="187.1" y="79.4">MIC</text>
<text x="193.5" y="79.5">MIC_0</text>
<text x="324.5" y="80.9" transform="rotate(-90 324.5 80.9)">R104</text>
<text x="10.3" y="85.7">B</text>
<text x="173.4" y="85.8">OPERATING_POINT</text>
<text x="194.5" y="85.9">OPERATING_POINT</text>
<text x="324.4" y="85.8">GND</text>
<text x="408.3" y="85.7">B</text>
<text x="37.4" y="95.9">GND</text>
<text x="67.9" y="94.7">GND</text>
<text x="83" y="94.7">+3V3</text>
<text x="118.6" y="94.7">+3V3</text>
<text x="147.1" y="93.7">File: MIC_0.kicad_sch</text>
<text x="37.3" y="98.5">+3V3</text>
<text x="53.8" y="101">U201</text>
<text x="92" y="97.2">J105</text>
<text x="92.2" y="99.7">FPC</text>
<text x="109.8" y="97.2">J106</text>
<text x="110" y="99.7">FPC</text>
<text x="146.3" y="101.8">MIC_1</text>
<text x="226.1" y="96.1">COMPARATOR</text>
<text x="321.3" y="96.1">NUCLEO SHIELD CONNECTOR</text>
<text x="339.7" y="101">J101</text>
<text x="374" y="101">J102</text>
<text x="48.2" y="103.5">SPU0410LR5H-QB</text>
<text x="67.8" y="102.3">+3V3</text>
<text x="89.8" y="102.7">10</text>
<text x="90.3" y="107.7">8</text>
<text x="90.3" y="105.2">9</text>
<text x="114.4" y="102.7">1</text>
<text x="114.4" y="105.2">2</text>
<text x="114.4" y="107.7">3</text>
<text x="147.5" y="107.4">MIC_RAW</text>
<text x="240.5" y="102.3">+3V3</text>
<text x="335.7" y="103.5">SHIELD_LEFT</text>
<text x="336.7" y="106.5">1</text>
<text x="345.6" y="106.5">2</text>
<text x="349.4" y="107.4">DBG_BUT</text>
<text x="359.7" y="107.4">DBG_LED</text>
<text x="369.4" y="103.5">SHIELD_RIGHT</text>
<text x="371" y="106.5">1</text>
<text x="379.9" y="106.5">2</text>
<text x="42.3" y="111.2">C201</text>
<text x="42.4" y="113.7">100n</text>
<text x="79.8" y="108.6">GND</text>
<text x="79.8" y="113.7">GND</text>
<text x="90.3" y="112.8">6</text>
<text x="90.3" y="110.3">7</text>
<text x="114.4" y="110.3">4</text>
<text x="114.4" y="112.8">5</text>
<text x="122" y="108.6">GND</text>
<text x="122" y="113.7">GND</text>
<text x="187.1" y="109.9">MIC</text>
<text x="193.5" y="110">MIC_1</text>
<text x="245.5" y="109.9">C106</text>
<text x="245.6" y="112.4">100n</text>
<text x="263.3" y="113.7">LM239D</text>
<text x="264.6" y="111.2">U103</text>
<text x="284.9" y="109.9">+3V3</text>
<text x="291.3" y="109.9">+3V3 +3V3 +3V3</text>
<text x="336.7" y="109">3</text>
<text x="336.7" y="111.5">5</text>
<text x="345.6" y="109">4</text>
<text x="345.6" y="111.5">6</text>
<text x="371" y="109">3</text>
<text x="371" y="111.5">5</text>
<text x="379.9" y="109">4</text>
<text x="379.9" y="111.5">6</text>
<text x="79.8" y="118.8">GND</text>
<text x="90.3" y="117.9">4</text>
<text x="90.3" y="115.4">5</text>
<text x="114.4" y="115.4">6</text>
<text x="114.4" y="117.9">7</text>
<text x="122" y="118.8">GND</text>
<text x="173.4" y="116.2">OPERATING_POINT</text>
<text x="194.5" y="116.3">OPERATING_POINT</text>
<text x="291.5" y="116.5" transform="rotate(-90 291.5 116.5)">4.7k</text>
<text x="296.5" y="116.5" transform="rotate(-90 296.5 116.5)">4.7k</text>
<text x="301.6" y="116.5" transform="rotate(-90 301.6 116.5)">4.7k</text>
<text x="336.2" y="119.2">11</text>
<text x="336.7" y="114.1">7</text>
<text x="336.7" y="116.6">9</text>
<text x="345.1" y="116.6">10</text>
<text x="345.1" y="119.2">12</text>
<text x="345.6" y="114.1">8</text>
<text x="353.1" y="115">GND</text>
<text x="360.7" y="117.5">GND</text>
<text x="370.5" y="119.2">11</text>
<text x="371" y="114.1">7</text>
<text x="371" y="116.6">9</text>
<text x="379.4" y="116.6">10</text>
<text x="379.4" y="119.2">12</text>
<text x="379.9" y="114.1">8</text>
<text x="67.9" y="125.1">GND</text>
<text x="90.3" y="125.5">1</text>
<text x="90.3" y="123">2</text>
<text x="90.3" y="120.4">3</text>
<text x="114" y="125.5">10</text>
<text x="114.4" y="120.4">8</text>
<text x="114.4" y="123">9</text>
<text x="147.1" y="124.2">File: MIC_1.kicad_sch</text>
<text x="240.6" y="120.1">GND</text>
<text x="291.5" y="122.8" transform="rotate(-90 291.5 122.8)">R101</text>
<text x="296.5" y="122.8" transform="rotate(-90 296.5 122.8)">R102</text>
<text x="301.6" y="122.8" transform="rotate(-90 301.6 122.8)">R103</text>
<text x="336.2" y="121.7">13</text>
<text x="336.2" y="124.2">15</text>
<text x="345.1" y="121.7">14</text>
<text x="345.1" y="124.2">16</text>
<text x="349.4" y="120.1">IOREF</text>
<text x="353.6" y="125.1">+3V3</text>
<text x="363.8" y="122.7">PIEZO</text>
<text x="370.5" y="121.7">13</text>
<text x="370.5" y="124.2">15</text>
<text x="379.4" y="121.7">14</text>
<text x="379.4" y="124.2">16</text>
<text x="37.3" y="128.9">+3V3</text>
<text x="37.4" y="126.4">GND</text>
<text x="53.8" y="131.5">U301</text>
<text x="146.3" y="131">MIC_2</text>
<text x="229.1" y="126.5">THRESHOLD_OP</text>
<text x="285.1" y="127.7">GND</text>
<text x="307.5" y="131.6">OUT_2</text>
<text x="307.5" y="129">OUT_1</text>
<text x="307.5" y="126.5">OUT_0</text>
<text x="336.2" y="126.8">17</text>
<text x="336.2" y="129.3">19</text>
<text x="336.2" y="131.9">21</text>
<text x="345.1" y="126.8">18</text>
<text x="345.1" y="129.3">20</text>
<text x="345.1" y="131.9">22</text>
<text x="353.1" y="130.2">GND</text>
<text x="353.5" y="127.7">+5V</text>
<text x="370.5" y="126.8">17</text>
<text x="370.5" y="129.3">19</text>
<text x="370.5" y="131.9">21</text>
<text x="379.4" y="126.8">18</text>
<text x="379.4" y="129.3">20</text>
<text x="379.4" y="131.9">22</text>
<text x="387.2" y="130.2">GND</text>
<text x="10.3" y="135.7">C</text>
<text x="48.2" y="134">SPU0410LR5H-QB</text>
<text x="67.8" y="132.8">+3V3</text>
<text x="83.1" y="135.3">GND</text>
<text x="118.7" y="135.3">GND</text>
<text x="147.5" y="136.6">MIC_RAW</text>
<text x="242.3" y="136.7">MIC_0</text>
<text x="328.2" y="132.8">OUT_2</text>
<text x="336.2" y="134.4">23</text>
<text x="336.2" y="136.9">25</text>
<text x="345.1" y="134.4">24</text>
<text x="345.1" y="136.9">26</text>
<text x="353.1" y="132.8">GND</text>
<text x="370.5" y="134.4">23</text>
<text x="370.5" y="136.9">25</text>
<text x="379.4" y="134.4">24</text>
<text x="379.4" y="136.9">26</text>
<text x="408.3" y="135.7">C</text>
<text x="42.3" y="141.6">C301</text>
<text x="187.1" y="139.1">MIC</text>
<text x="193.5" y="139.2">MIC_2</text>
<text x="242.3" y="139.2">MIC_1</text>
<text x="242.3" y="141.7">MIC_2</text>
<text x="294" y="143" transform="rotate(-90 294 143)">OUT_0</text>
<text x="296.5" y="142.8" transform="rotate(-90 296.5 142.8)">TP103</text>
<text x="299.1" y="143" transform="rotate(-90 299.1 143)">OUT_1</text>
<text x="301.6" y="142.8" transform="rotate(-90 301.6 142.8)">TP104</text>
<text x="304.2" y="143" transform="rotate(-90 304.2 143)">OUT_2</text>
<text x="306.7" y="142.8" transform="rotate(-90 306.7 142.8)">TP105</text>
<text x="336.2" y="139.5">27</text>
<text x="336.2" y="142">29</text>
<text x="345.1" y="139.5">28</text>
<text x="345.1" y="142">30</text>
<text x="349.4" y="143">OUT_1</text>
<text x="349.4" y="140.5">OUT_0</text>
<text x="370.5" y="139.5">27</text>
<text x="370.5" y="142">29</text>
<text x="379.4" y="139.5">28</text>
<text x="379.4" y="142">30</text>
<text x="42.4" y="144.2">100n</text>
<text x="173.4" y="145.5">OPERATING_POINT</text>
<text x="194.5" y="145.5">OPERATING_POINT</text>
<text x="336.2" y="144.6">31</text>
<text x="336.2" y="147.1">33</text>
<text x="336.2" y="149.6">35</text>
<text x="345.1" y="144.6">32</text>
<text x="345.1" y="147.1">34</text>
<text x="345.1" y="149.6">36</text>
<text x="348.5" y="145.5">THRESHOLD_MCU</text>
<text x="370.5" y="144.6">31</text>
<text x="370.5" y="147.1">33</text>
<text x="370.5" y="149.6">35</text>
<text x="379.4" y="144.6">32</text>
<text x="379.4" y="147.1">34</text>
<text x="379.4" y="149.6">36</text>
<text x="387.3" y="145.5">GNDA</text>
<text x="67.9" y="155.6">GND</text>
<text x="147.1" y="153.4">File: MIC_2.kicad_sch</text>
<text x="336.2" y="152.2">37</text>
<text x="345.1" y="152.2">38</text>
<text x="370.5" y="152.2">37</text>
<text x="379.4" y="152.2">38</text>
<text x="37.4" y="156.9">GND</text>
<text x="34.3" y="164.7">PIEZOELECTRIC AUDIO TRANSMITER</text>
<text x="100.3" y="167.8">TRANSMITER</text>
<text x="162.6" y="164.7">MOUNTING HOLES</text>
<text x="43.3" y="173.4">Buzzer</text>
<text x="43.6" y="170.9">BZ101</text>
<text x="86.9" y="172.1">J104</text>
<text x="47.8" y="176.3">1</text>
<text x="62.6" y="178.5">B+</text>
<text x="62.6" y="175.9">TP107</text>
<text x="86.2" y="174.7">PIEZO</text>
<text x="91.6" y="177.6">1</text>
<text x="101.8" y="174.7">BUZZER+</text>
<text x="139.3" y="179.7">INPUT</text>
<text x="148.7" y="179.8">PIEZO</text>
<text x="169.4" y="175.9">H101</text>
<text x="169.5" y="178.5">MountingHole</text>
<text x="188.4" y="175.9">H102</text>
<text x="188.5" y="178.5">MountingHole</text>
<text x="10.3" y="185.7">D</text>
<text x="47.8" y="181.4">2</text>
<text x="62.6" y="181">TP108</text>
<text x="62.8" y="183.6">B-</text>
<text x="91.6" y="180.1">2</text>
<text x="101.8" y="184.8">BUZZER-</text>
<text x="169.4" y="182.3">H103</text>
<text x="169.5" y="184.8">MountingHole</text>
<text x="188.4" y="182.3">H104</text>
<text x="188.5" y="184.8">MountingHole</text>
<text x="408.3" y="185.7">D</text>
<text x="48.7" y="187.4">H105</text>
<text x="48.8" y="189.9">BuzzerHole</text>
<text x="101.8" y="190.2">File: transmiter.kicad_sch</text>
<text x="10.4" y="235.7">E</text>
<text x="408.4" y="235.7">E</text>
<text x="10.4" y="285.7">F</text>
<text x="35" y="286.7">1</text>
<text x="85" y="286.7">2</text>
<text x="135" y="286.7">3</text>
<text x="185" y="286.7">4</text>
<text x="235" y="286.7">5</text>
<text x="285" y="286.7">6</text>
<text x="335" y="286.7">7</text>
<text x="385" y="286.7">8</text>
<text x="408.4" y="285.7">F</text>
</g>
<g font-size="1.4">
<text x="65.6" y="77.3">4</text>
<text x="56.7" y="83.1">OUTPUT</text>
<text x="59.5" y="78">VDD</text>
<text x="65.6" y="82.3">1</text>
<text x="59.3" y="88.2">GND</text>
<text x="65.6" y="87.4">2</text>
<text x="65.6" y="107.7">4</text>
<text x="56.7" y="113.6">OUTPUT</text>
<text x="59.5" y="108.5">VDD</text>
<text x="65.6" y="112.8">1</text>
<text x="59.3" y="118.7">GND</text>
<text x="65.6" y="117.9">2</text>
<text x="274.6" y="118.7">VCC+</text>
<text x="281.5" y="117.9">3</text>
<text x="251.1" y="125.5">4</text>
<text x="274.9" y="121.2">VCC-</text>
<text x="281.2" y="120.4">12</text>
<text x="281.5" y="125.5">2</text>
<text x="251.1" y="128.1">6</text>
<text x="251.1" y="130.6">8</text>
<text x="255" y="126.3">NEG1</text>
<text x="255" y="128.8">NEG2</text>
<text x="255" y="131.4">NEG3</text>
<text x="274.6" y="128.8">OUT2</text>
<text x="274.6" y="131.4">OUT3</text>
<text x="274.6" y="126.3">OUT1</text>
<text x="281.2" y="130.6">14</text>
<text x="281.5" y="128.1">1</text>
<text x="250.7" y="133.1">10</text>
<text x="251.1" y="135.7">5</text>
<text x="255" y="133.9">NEG4</text>
<text x="255" y="136.4">POS1</text>
<text x="274.6" y="133.9">OUT4</text>
<text x="281.2" y="133.1">13</text>
<text x="59.5" y="139">VDD</text>
<text x="65.6" y="143.3">1</text>
<text x="65.6" y="138.2">4</text>
<text x="250.7" y="143.3">11</text>
<text x="251.1" y="138.2">7</text>
<text x="251.1" y="140.8">9</text>
<text x="255" y="139">POS2</text>
<text x="255" y="141.5">POS3</text>
<text x="56.7" y="144.1">OUTPUT</text>
<text x="59.3" y="149.1">GND</text>
<text x="65.6" y="148.4">2</text>
<text x="255" y="144.1">POS4</text>
</g>
</svg>
